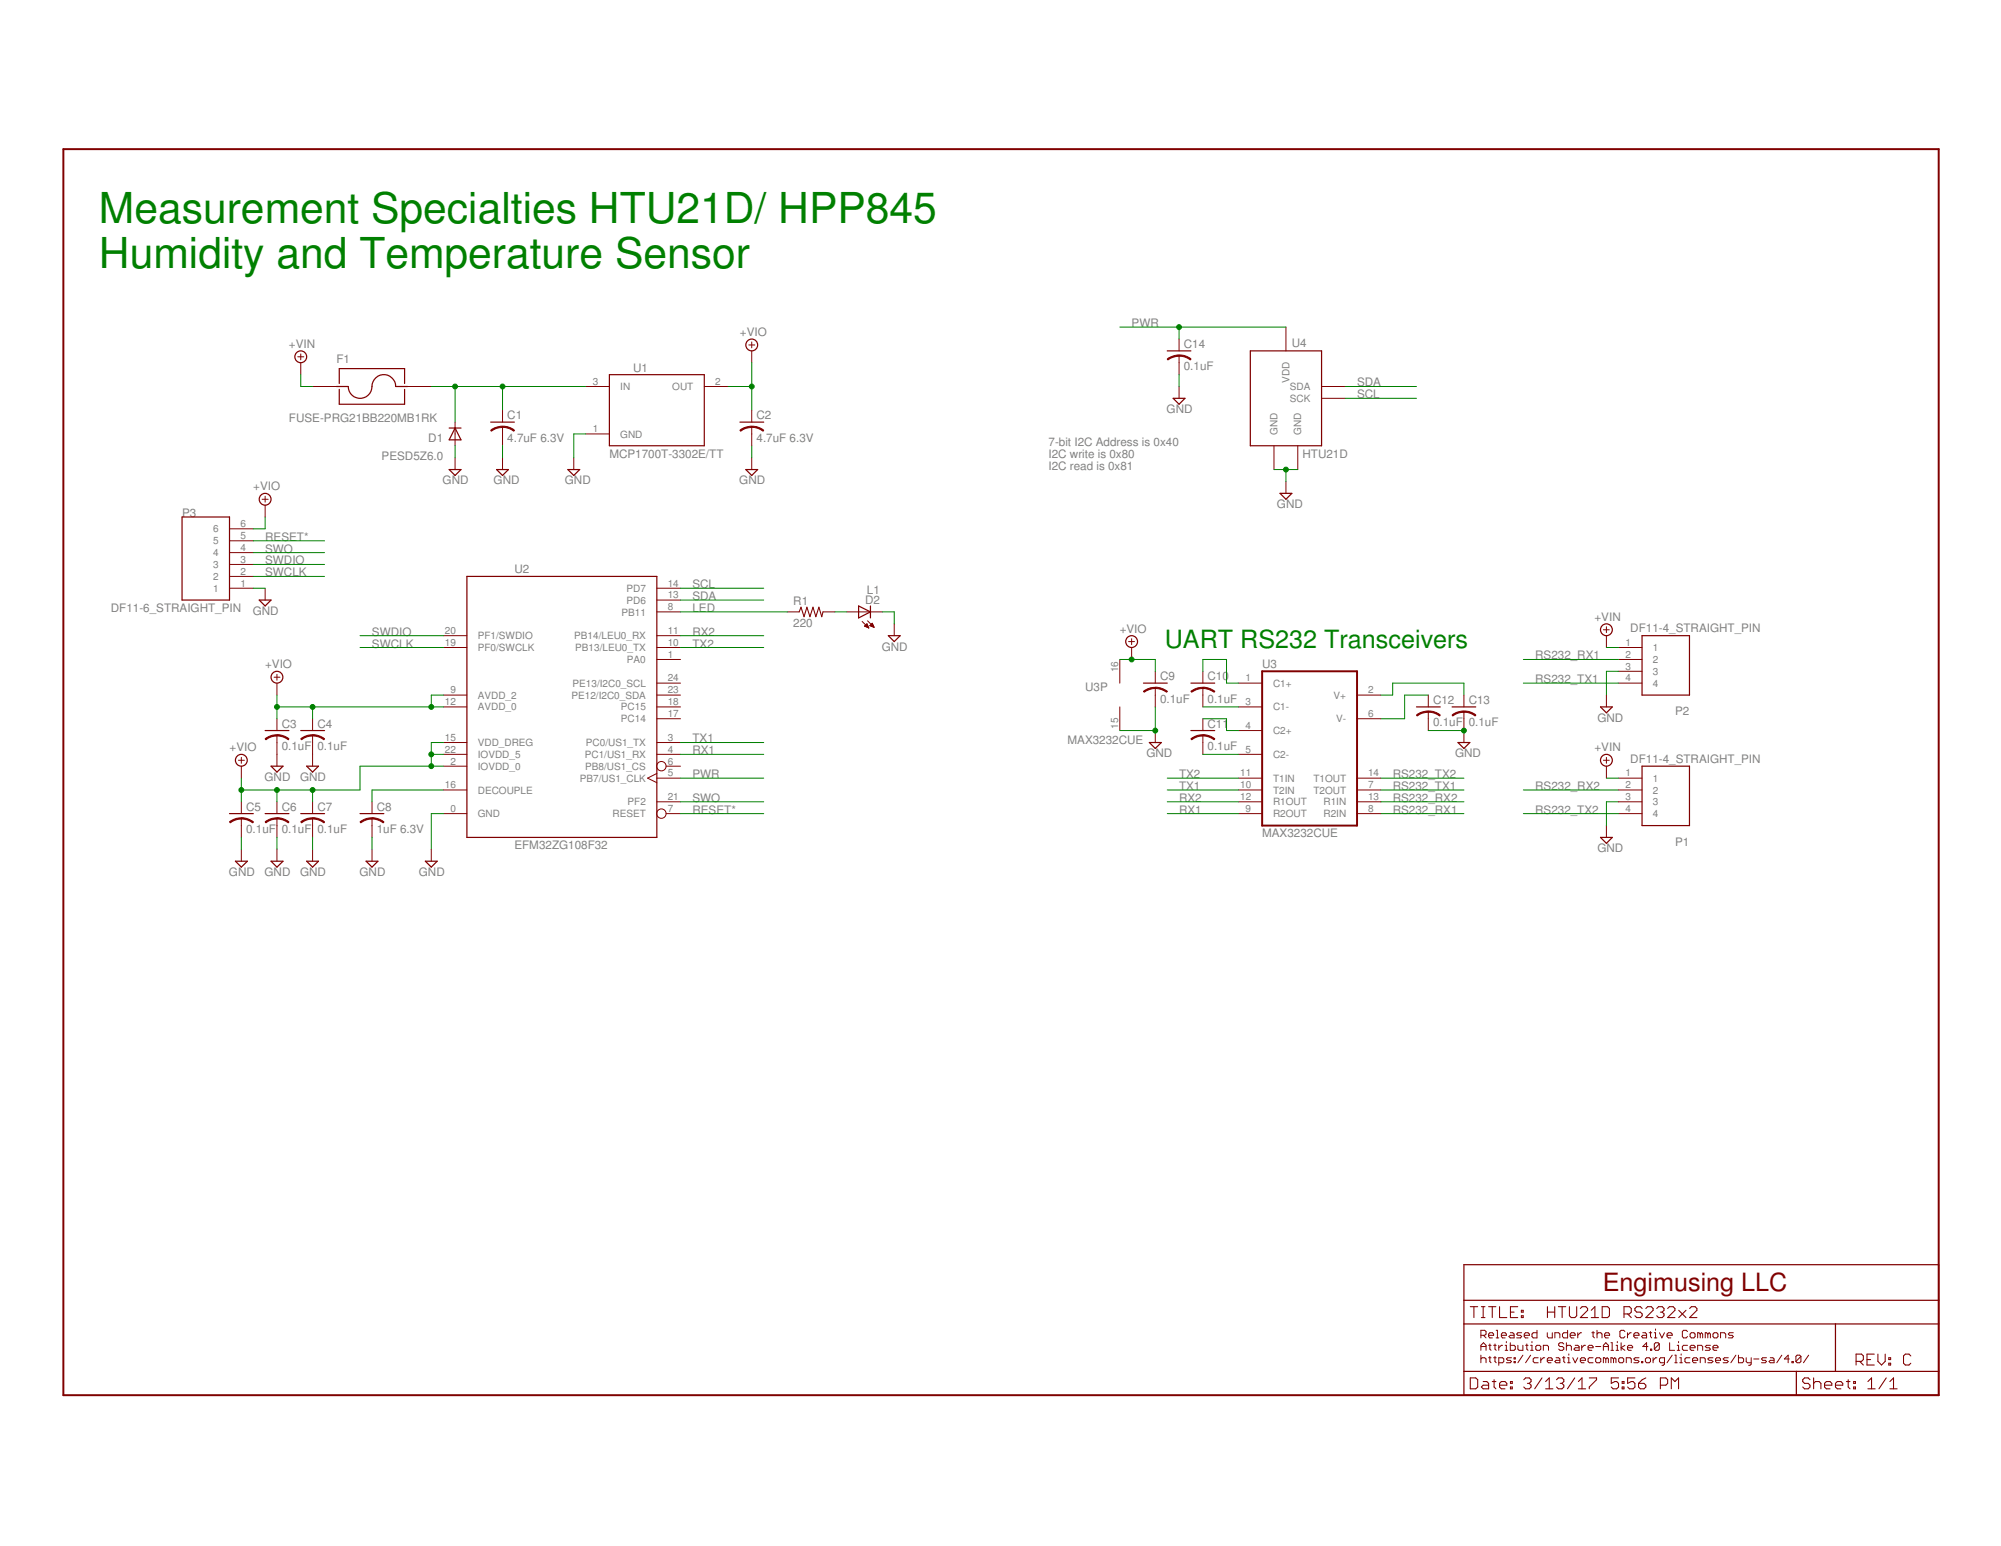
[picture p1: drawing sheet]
<svg xmlns="http://www.w3.org/2000/svg" width="279mm" height="216mm" viewBox="0 0 279 216" stroke-linecap="round" stroke-linejoin="round" font-family="sans-serif">
<g fill="none" stroke="#800000" stroke-width=".17">
<path d="M47 54h1.6a1.69 1.69 0 0 0 1.9 1.6 1.69 1.69 0 0 0 1.5-2 1.66 1.66 0 0 1 1.8-1.3 1.66 1.66 0 0 1 1.4 1.7h1.7M47.4 53.6v-2.1h9.1v2.1M47.4 54.4v2.1h9.1v-2.1M62.7 59.8h1.7M63.5 59.8l.9 1.6h-1.7zM68.5 58.9h3.3M85.1 52.3h13.2v10h-13.2zM103.3 58.9h3.3M163 49h3.3M163.8 55.6h1.7l-.9 .9zM174.6 49h9.9v13.3h-9.9zM25.4 72.2h6.6v11.6h-6.6z"/>
<path d="M62.7 65.6h1.7l-.9 .8zM69.3 65.6h1.7l-.8 .8zM79.3 65.6h1.6l-.8 .8zM104.1 65.6h1.7l-.8 .8zM178.7 68.9h1.7l-.8 .8zM36.2 83.8h1.6l-.8 .8zM65.2 80.5h26.5v36.4h-26.5zM119.9 84.6l1.6 .8-1.6 .9zM121.5 84.6v1.7M124 88.8h1.7l-.8 .8zM159.7 95.4h3.3M166.3 95.4h3.3"/>
<path d="M197.8 98.7h3.3M202.8 98.7h3.3M223.5 98.7h1.6l-.8 .8zM229.3 88.8h6.6v8.3h-6.6zM32 113.6h3.4M37 113.6h3.3M37 102h3.3M37.8 107h1.7l-.8 .8zM42 113.6h3.3M42 102h3.3M42.8 107h1.7l-.9 .8zM50.3 113.6h3.3"/>
<path d="M160.5 103.7h1.7l-.9 .8zM166.3 102h3.3M203.6 103.7h1.6l-.8 .8zM223.5 116.9h1.6l-.8 .9zM229.3 107h6.6v8.3h-6.6zM32.9 120.3h1.6l-.8 .8zM37.8 120.3h1.7l-.8 .8zM42.8 120.3h1.7l-.9 .8zM51.1 120.3h1.7l-.9 .8zM59.4 120.3h1.6l-.8 .8zM204.4 176.6h66.3v18.2h-66.3zM204.4 184.9h66.3"/>
<path d="M204.4 191.5h66.3M204.4 181.6h66.3M250.8 191.5v3.3M256.3 184.9v6.6"/>
<circle cx="42" cy="49.8" r=".83"/>
<circle cx="105" cy="48.2" r=".83"/>
<circle cx="37" cy="69.7" r=".83"/>
<circle cx="38.7" cy="94.6" r=".83"/>
<circle cx="158" cy="89.6" r=".83"/>
<circle cx="224.3" cy="87.9" r=".83"/>
<circle cx="33.7" cy="106.2" r=".83"/>
<circle cx="224.3" cy="106.2" r=".83"/>
</g>
<g fill="none" stroke="#800000" stroke-width=".14">
<path d="M41.6 49.8h.8M42 49.4v.8M42 50.7v1.6M43.6 54h3.4M56.9 54h3.3M63.5 58.9v3.4M70.2 57.3v1.6M70.2 59.6v2.7M81.8 54h3.3M98.3 54h3.4M104.6 48.2h.8M105 47.8v.8"/>
<path d="M105 49v1.7M105 57.3v1.6M105 59.6v2.7M164.6 47.3v1.7M164.6 49.7v2.6M164.6 54v1.6M179.6 45.7v3.3M184.5 55.6h3.3M184.5 54h3.3M32 78.8h3.4M32 77.2h3.4M32 75.5h3.4"/>
<path d="M32 73.9h3.4M36.6 69.7h.8M37 69.3v.8M37 70.5v1.7M63.5 63.9v1.7M70.2 63.9v1.7M80.1 63.9v1.7M81.8 60.6h3.3M105 63.9v1.7M177.9 62.3v3.3M179.6 67.2v1.7M181.2 62.3v3.3"/>
<path d="M32 82.1h3.4M32 80.5h3.4M37 82.1v1.7M38.3 94.6h.8M38.7 94.2v.8M38.7 95.4v1.7M61.9 90.4h3.3M61.9 98.7h3.3M61.9 97.1h3.3M61.9 88.8h3.3M91.7 90.4h3.3M91.7 92.1h3.3"/>
<path d="M91.7 95.4h3.3M91.7 82.1h3.3M91.7 98.7h3.3M91.7 97.1h3.3M91.7 85.4h3.3M91.7 88.8h3.3M91.7 83.8h3.3M109.9 85.4h1.7M114.9 85.4h1.7M118.2 85.4h5M120.4 86.8l.9 .9M120.7 87.4h.5"/>
<path d="M120.8 87.5h.4M120.8 87.4h.4M120.9 87.3h.2M120.9 87.2h.2M121 87.5h.2M121 87.1h.1M121.1 87.1l-.4 .3 .6 .3M121.1 87.1l.2 .6M121.1 87.6h.2M121.1 86.7l.9 .9M121.3 87.7h.1M121.5 87.4h.4"/>
<path d="M121.5 87.3h.4M121.6 87.4h.4M121.6 87.2h.3M121.7 87.1h.1M121.8 87.5h.2M121.8 87.1h.1M121.8 87l.2 .6-.5-.2zM121.9 87.5h.1M124.9 87.1v1.7M156.4 92.1v3.3M156.4 98.7v3.3M157.6 89.6h.8"/>
<path d="M158 89.2v.8M158 90.4v1.7M161.3 93.7v1.7M161.3 96.1v2.6M168 93.7v1.7M168 96.1v2.6M172.9 95.4h3.3M172.9 98.7h3.3M189.5 97.1h3.3M199.4 97.1v1.6M199.4 99.4v2.6M204.4 97.1v1.6"/>
<path d="M204.4 99.4v4.3M223.9 87.9h.8M224.3 87.5v.8M224.3 88.8v1.6M224.3 97.1v1.6M226 90.4h3.3M226 92.1h3.3M226 93.7h3.3M226 95.4h3.3M33.3 106.2h.8M33.7 105.8v.8M33.7 107v1.7"/>
<path d="M33.7 112v1.6M33.7 114.3v2.6M33.7 118.6v1.7M38.7 100.4v1.6M38.7 102.7v4.3M38.7 112v1.6M38.7 114.3v2.6M38.7 118.6v1.7M43.6 100.4v1.6M43.6 102.7v4.3M43.6 112v1.6M43.6 114.3v2.6"/>
<path d="M43.6 118.6v1.7M51.9 112v1.6M51.9 114.3v2.6M51.9 118.6v1.7M60.2 118.6v1.7M61.9 110.3h3.3M61.9 113.6h3.3M61.9 107h3.3M61.9 105.3h3.3M61.9 103.7h3.3M91.7 105.3h3.3M91.7 108l-1.3 .7 1.3 .6"/>
<path d="M91.7 108.7h3.3M91.7 103.7h3.3M91.7 100.4h3.3M91.7 112h3.3M93 113.6h2M93 107h2M161.3 102v1.7M168 100.4v1.6M168 102.7v2.6M172.9 110.3h3.3M172.9 113.6h3.3M172.9 105.3h3.3"/>
<path d="M172.9 108.7h3.3M172.9 112h3.3M172.9 102h3.3M189.5 110.3h3.3M189.5 113.6h3.3M189.5 108.7h3.3M189.5 100.4h3.3M189.5 112h3.3M223.9 106.2h.8M224.3 105.8v.8M224.3 107v1.7M224.3 115.3v1.6"/>
<path d="M226 110.3h3.3M226 113.6h3.3M226 108.7h3.3M226 112h3.3M206.8 186.5h.5l.2-.2v-.4l-.2-.1h-.5v1M206.8 188.6v-.7l.3-.4 .4 .4v.7M206.8 189.3v1M206.8 189.8l.1-.2h.4l.2 .2v.5M206.8 188h.7M207.1 186.5l.4 .3M207.9 186.5h.7v-.2l-.2-.2h-.4l-.1 .2v.3l.1 .2h.4M207.9 187.9h.3"/>
<path d="M207.9 189.6h.3M208 187.7v.7l.2 .2M208 189.4v.7l.2 .2M208.6 187.9h.3M208.6 189.6h.3M208.7 187.7v.7l.2 .2M208.7 189.4v.7l.2 .2M208.9 185.8h.2v1M208.9 186.8h.4M209.3 187.9v.7M209.3 190.3h.5l.2-.2v-.3l-.2-.2h-.5v1.1M209.6 186.5h.7v-.2l-.1-.2h-.4l-.2 .2v.3l.2 .2h.4"/>
<path d="M209.8 187.9h-.2l-.3 .3M210.2 187.9h.1v.7M210.2 188.6h.3M210.3 187.3v.2M210.9 186.1h.3l.2 .2v.5h-.5l-.2-.2 .2-.1h.5M210.9 187.5v1.1h.5l.2-.2v-.4l-.2-.1h-.5M211.1 189.6h-.6l-.2 .2 .2 .2h.4l.2 .1-.2 .2h-.6M211.4 189.6h.2v.2h-.2zM211.4 190.1h.2v.2h-.2zM211.9 187.9v.5l.2 .2h.5v-.7M212.5 186.1h-.6l-.1 .2 .1 .2h.4l.2 .1-.2 .2h-.5M212.6 189.3l-.7 1"/>
<path d="M212.8 186.5h.8v-.2l-.2-.2h-.4l-.2 .2v.3l.2 .2h.4M213 187.9h.4M213.2 187.7v.7l.2 .2M213.7 187.9h.2v.7M213.7 188.6h.4M213.7 189.3l-.7 1M213.9 187.3v.2M214.6 185.8v1h-.5l-.2-.2v-.3l.2-.2h.5M214.6 187.9h.4l.1 .1v.4l-.1 .2h-.4l-.2-.2v-.4zM214.8 189.6h-.6l-.1 .2v.3l.1 .2h.6M215.1 189.6v.7M215.5 188.6v-.7h.5l.2 .1v.6"/>
<path d="M215.7 189.6h-.2l-.4 .4M216 186.1v.5l.2 .2h.5v-.7M216 190h.7v-.2l-.1-.2h-.4l-.2 .2v.3l.2 .2h.4M217.1 186.8v-.7h.5l.2 .2v.5M217.3 189.6h.3l.2 .2v.5h-.5l-.2-.2 .2-.1h.5M218.2 189.6h.3M218.4 187.7l-.2-.2h-.4l-.2 .2v.2l.2 .1h.4l.2 .2v.2l-.2 .2h-.4l-.2-.2M218.4 189.4v.7l.1 .2M218.7 188l.2-.1h.3l.2 .1v.6M218.7 187.5v1.1M218.9 185.8v1h-.5l-.2-.2v-.3l.2-.2h.5M218.9 189.6h.2v.7"/>
<path d="M218.9 190.3h.3M219.1 189.1v.2M219.2 186.5h.7v-.2l-.1-.2h-.4l-.2 .2v.3l.2 .2h.4M219.6 189.6l.3 .7 .4-.7M219.9 187.9h.4l.2 .1v.6h-.6l-.1-.2 .1-.2h.6M220.3 186.1v.7M220.7 190h.7v-.2l-.2-.2h-.3l-.2 .2v.3l.2 .2h.3M220.8 186.1h-.1l-.4 .4M220.9 187.9v.7M221.4 187.9h-.2l-.3 .3M221.7 188.2h.7v-.2l-.1-.1h-.4l-.2 .1v.4l.2 .2h.4M222.3 186.1h.3"/>
<path d="M222.4 185.9v.7l.2 .2M222.4 189.6h-.5l-.2 .2v.3l.2 .2h.5M222.8 188h.7M223 189.6h.3l.2 .2v.3l-.2 .2h-.3l-.2-.2v-.3zM223 186.3l.2-.2h.3l.2 .2v.5M223 185.8v1M223.9 188h.7M223.9 188.6v-.7l.3-.4 .4 .4v.7M224 186.5h.7v-.2l-.1-.2h-.4l-.2 .2v.3l.2 .2h.4M224.2 189.8l-.2-.2h-.1v.7M224.2 189.8l.2-.2 .2 .2v.5M224.2 189.8v.5"/>
<path d="M224.9 188.6h.4M224.9 187.5h.2v1.1M225.3 189.8l-.2-.2h-.2v.7M225.3 189.8v.5M225.3 189.8l.2-.2 .1 .2v.5M225.7 187.9h.1v.7M225.7 188.6h.3M225.8 187.3v.2M226.2 189.6h.3l.2 .2v.3l-.2 .2h-.3l-.2-.2v-.3zM226.4 187.5v1.1M226.9 185.9l-.2-.1h-.3l-.2 .1v.7l.2 .2h.3l.2-.2M226.9 187.9l-.5 .3 .5 .4"/>
<path d="M227.1 190.3v-.7h.5l.2 .2v.5M227.2 186.1v.7M227.2 188.2h.8v-.2l-.2-.1h-.4l-.2 .1v.4l.2 .2h.4M227.8 186.1h-.2l-.4 .4M228.1 186.5h.8v-.2l-.2-.2h-.4l-.2 .2v.3l.2 .2h.4M228.9 189.6h-.6l-.2 .2 .2 .2h.4l.2 .1-.2 .2h-.6M229.2 190.1h.2v.2h-.2zM229.4 186.1h.3l.2 .2v.5h-.5l-.2-.2 .2-.1h.5M229.7 189.8l.2-.2h.4l.2 .2v.3l-.2 .2h-.4l-.2-.2zM230.1 188h-.7l.5-.5v1.1M230.3 186.1h.3M230.5 185.9v.7l.1 .2"/>
<path d="M230.5 188.4h.1v.2h-.1zM230.8 189.6v.7M231 186.8h.4M231 186.1h.2v.7M231.2 185.6v.2M231.4 189.6h-.2l-.4 .4M231.7 187.7v.7l-.2 .2h-.3l-.2-.2M231.7 187.7l-.2-.2h-.3l-.2 .2v.7M231.7 187.7l-.7 .7M231.7 186.1l.4 .7 .3-.7M232.4 190.3h-.5l-.2-.2v-.3l.2-.2h.5v.9l-.2 .2h-.1M232.8 186.5h.7v-.2l-.2-.2h-.3l-.2 .2v.3l.2 .2h.3"/>
<path d="M233.1 187.5v1.1h.7M233.5 189.3l-.7 1M233.8 190.3h.4M233.8 189.3h.2v1M234.2 187.9h.2v.7M234.2 188.6h.3M234.4 187.3v.2M234.5 189.6h.2v.7M234.5 190.3h.4M234.7 189.1v.2M235.6 185.9l-.2-.1h-.3l-.2 .1v.7l.2 .2h.3l.2-.2M235.6 187.9h-.5l-.2 .1v.4l.2 .2h.5"/>
<path d="M236 189.6h-.6l-.1 .2v.3l.1 .2h.6M236 188.2h.7v-.2l-.2-.1h-.3l-.2 .1v.4l.2 .2h.3M236.2 186.1h.3l.2 .2v.3l-.2 .2h-.3l-.2-.2v-.3zM236.3 190h.7v-.2l-.1-.2h-.4l-.2 .2v.3l.2 .2h.4M237 188.6v-.7h.6l.1 .1v.6M237.4 186.3l-.2-.2h-.2v.7M237.4 186.3v.5M237.4 190.3v-.7h.5l.2 .2v.5M237.4 186.3l.2-.2 .1 .2v.5M238.5 186.3l-.2-.2h-.2v.7M238.5 186.3v.5M238.5 186.3l.2-.2 .1 .2v.5"/>
<path d="M238.8 187.9h-.5l-.2 .1 .2 .2h.4l.1 .2-.1 .2h-.6M239.2 188.2h.7v-.2l-.2-.1h-.3l-.2 .1v.4l.2 .2h.3M239.2 189.6h-.5l-.2 .2 .2 .2h.3l.2 .1-.2 .2h-.5M239.4 186.1h.3l.2 .2v.3l-.2 .2h-.3l-.2-.2v-.3zM239.5 190h.7v-.2l-.1-.2h-.4l-.2 .2v.3l.2 .2h.4M240.2 186.8v-.7h.6l.2 .2v.5M241.3 189.6h-.5l-.2 .2 .2 .2h.3l.2 .1-.2 .2h-.5M242 186.1h-.5l-.2 .2 .2 .2h.4l.1 .1-.1 .2h-.6M242.4 189.3l-.7 1M242.7 189.3v1h.6l.2-.2v-.3l-.2-.2h-.6M243.8 189.6v.5l.2 .2h.5M244.5 189.6v.9l-.2 .2h-.1"/>
<path d="M244.9 189.8h.7M246.7 189.6h-.6l-.1 .2 .1 .2h.4l.2 .1-.2 .2h-.5M247.2 189.6h.3l.2 .2v.5h-.5l-.2-.2 .2-.1h.5M248.8 189.3l-.7 1M249.9 189.8h-.7l.5-.5v1M250.2 190.1h.2v.2h-.2zM251.5 189.4v.7l-.2 .2h-.4l-.1-.2M251.5 189.4l-.2-.1h-.4l-.1 .1v.7M251.5 189.4l-.7 .7M252.5 189.3l-.7 1"/>
<circle cx="92.4" cy="107" r=".66"/>
<circle cx="92.4" cy="113.6" r=".66"/>
</g>
<g fill="#800000" stroke="#800000" stroke-width=".14">
<path d="M164.6 49.6a2.39 2.39 0 0 1 1.7 .5l-.1 .2a2.45 2.45 0 0 0-1.6-.6z" fill-rule="evenodd"/>
<path d="M163 50.1l1-.4 .6-.1v.1a2.82 2.82 0 0 0-1.5 .6z" fill-rule="evenodd"/>
<path d="M51.9 114.2a2.7 2.7 0 0 1 1.7 .6l-.1 .1a2.64 2.64 0 0 0-1.6-.5z" fill-rule="evenodd"/>
<path d="M50.3 114.8a2.6 2.6 0 0 1 1.6-.6v.2a2.45 2.45 0 0 0-1.5 .5z" fill-rule="evenodd"/>
<path d="M43.6 114.2a2.6 2.6 0 0 1 1.7 .6l-.1 .1a2.64 2.64 0 0 0-1.6-.5z" fill-rule="evenodd"/>
<path d="M42 114.8a2.6 2.6 0 0 1 1.6-.6v.2a2.34 2.34 0 0 0-1.5 .5z" fill-rule="evenodd"/>
<path d="M38.7 114.2a2.6 2.6 0 0 1 1.6 .6v.1a2.64 2.64 0 0 0-1.6-.5z" fill-rule="evenodd"/>
<path d="M37 114.8a2.6 2.6 0 0 1 1.7-.6v.2a2.34 2.34 0 0 0-1.6 .5z" fill-rule="evenodd"/>
<path d="M33.7 114.2a2.7 2.7 0 0 1 1.7 .6l-.1 .1a2.64 2.64 0 0 0-1.6-.5z" fill-rule="evenodd"/>
<path d="M32 114.8a2.6 2.6 0 0 1 1.7-.6v.2a2.44 2.44 0 0 0-1.5 .5z" fill-rule="evenodd"/>
<path d="M43.6 102.6a2.72 2.72 0 0 1 1.7 .6l-.1 .1a2.64 2.64 0 0 0-1.6-.5z" fill-rule="evenodd"/>
<path d="M42 103.2a2.6 2.6 0 0 1 1.6-.6v.2a2.34 2.34 0 0 0-1.5 .5z" fill-rule="evenodd"/>
<path d="M38.7 102.6a2.72 2.72 0 0 1 1.6 .6v.1a2.64 2.64 0 0 0-1.6-.5z" fill-rule="evenodd"/>
<path d="M37 103.2a2.6 2.6 0 0 1 1.7-.6v.2a2.34 2.34 0 0 0-1.6 .5z" fill-rule="evenodd"/>
<path d="M161.3 96a2.82 2.82 0 0 1 1.7 .5l-.1 .2a2.82 2.82 0 0 0-1.6-.6z" fill-rule="evenodd"/>
<path d="M159.7 96.5a2.6 2.6 0 0 1 1.6-.5v.1a2.83 2.83 0 0 0-1.5 .6z" fill-rule="evenodd"/>
<path d="M168 96a2.82 2.82 0 0 1 1.6 .5l-.1 .2a2.82 2.82 0 0 0-1.5-.6z" fill-rule="evenodd"/>
<path d="M166.3 96.5a2.6 2.6 0 0 1 1.7-.5v.1a2.82 2.82 0 0 0-1.6 .6z" fill-rule="evenodd"/>
<path d="M168 102.6a2.82 2.82 0 0 1 1.6 .6l-.1 .1a2.64 2.64 0 0 0-1.5-.5z" fill-rule="evenodd"/>
<path d="M166.3 103.2a2.6 2.6 0 0 1 1.7-.6v.2a2.45 2.45 0 0 0-1.6 .5z" fill-rule="evenodd"/>
<path d="M199.4 99.3a2.39 2.39 0 0 1 1.7 .6l-.1 .1a2.45 2.45 0 0 0-1.6-.5z" fill-rule="evenodd"/>
<path d="M197.8 99.9a2.43 2.43 0 0 1 1.6-.6v.2a2.34 2.34 0 0 0-1.5 .5z" fill-rule="evenodd"/>
<path d="M204.4 99.3a2.39 2.39 0 0 1 1.7 .6l-.1 .1a2.45 2.45 0 0 0-1.6-.5z" fill-rule="evenodd"/>
<path d="M202.8 99.9a2.43 2.43 0 0 1 1.6-.6v.2a2.45 2.45 0 0 0-1.6 .5z" fill-rule="evenodd"/>
<path d="M70.2 59.5a2.39 2.39 0 0 1 1.6 .6l-.1 .1a2.64 2.64 0 0 0-1.5-.5z" fill-rule="evenodd"/>
<path d="M68.5 60.1a2.43 2.43 0 0 1 1.7-.6v.2a2.45 2.45 0 0 0-1.6 .5z" fill-rule="evenodd"/>
<path d="M105 59.5a2.39 2.39 0 0 1 1.6 .6v.1a2.64 2.64 0 0 0-1.6-.5z" fill-rule="evenodd"/>
<path d="M103.3 60.1a2.43 2.43 0 0 1 1.7-.6v.2a2.34 2.34 0 0 0-1.6 .5z" fill-rule="evenodd"/>
</g>
<g fill="none" stroke="#800000" stroke-width=".15">
<path d="M111.6 85.4l.2-.6 .5 1.3 .4-1.3 .4 1.3 .4-1.3 .4 1.3 .4-1.3 .4 1.3 .2-.7M205.3 192.4h.8l.2 .3v1l-.2 .3h-.8zM205.3 182.5h1M205.8 182.5v1.5M206.8 182.5h.5M206.8 184h.5M207.1 192.9h.5l.3 .3v.8h-.8l-.3-.3 .3-.3h.8M207.1 182.5v1.5M207.9 182.5h1M208.4 192.9h.5M208.4 182.5v1.5M208.6 192.7v1l.3 .3"/>
<path d="M209.4 193.4h1v-.2l-.3-.3h-.5l-.2 .3v.5l.2 .3h.5M209.4 182.5v1.5h1M210.9 193.7h.3v.3h-.3zM210.9 192.9h.3v.3h-.3zM210.9 183.2h.5M211.9 182.5h-1v1.5h1M212.4 183.7h.3v.3h-.3zM212.4 183h.3v.2h-.3zM212.8 192.7l.2-.3h.5l.3 .3v.2l-.3 .3M213.3 193.2h.2M213.5 193.2l.3 .2v.3l-.3 .3h-.5l-.2-.3M215.3 192.4l-1 1.6"/>
<path d="M215.8 194h1M215.8 192.9l.5-.5v1.6M216.1 183.2h1M216.1 182.5v1.5M217.1 182.5v1.5M217.3 192.7l.3-.3h.5l.3 .3v.2l-.3 .3M217.6 182.5h1M217.8 193.2h.3M218.1 193.2l.3 .2v.3l-.3 .3h-.5l-.3-.3M218.1 182.5v1.5M219.1 182.5v1.2l.3 .3h.5l.3-.3v-1.2M219.9 192.4l-1 1.6"/>
<path d="M220.4 194h1M220.4 192.9l.5-.5v1.6M220.7 182.7l.2-.2h.5l.3 .2v.3l-1 1h1M221.9 192.4h1v.3l-1 1v.3M222.2 184h1M222.2 183l.5-.5v1.5M223.7 182.5h.8l.2 .2v1l-.2 .3h-.8zM226 192.4h-1v.8l.5-.3h.2l.3 .3v.5l-.3 .3h-.5l-.2-.3M226.5 193.7h.3v.3h-.3zM226.5 192.9h.3v.3h-.3zM226.8 183.5h.7l.3-.3v-.5l-.3-.2h-.7v1.5M227.3 183.5l.5 .5"/>
<path d="M228.3 192.4h-1v.8l.5-.3h.2l.3 .3v.5l-.3 .3h-.5l-.2-.3M228.8 193.2h.8l.2 .2v.3l-.2 .3h-.6l-.2-.3zM229.3 182.7l-.3-.2h-.5l-.2 .2v.3l.2 .2h.5l.3 .3v.2l-.3 .3h-.5l-.2-.3M229.8 192.4l-.5 .3-.5 .5M229.8 182.7l.3-.2h.5l.2 .2v.3l-1 1h1M231.3 182.7l.3-.2h.5l.2 .2v.3l-.2 .2M231.8 193.4h.8l.3-.2v-.5l-.3-.3h-.8v1.6M231.8 183.2h.3M232.1 183.2l.2 .3v.2l-.2 .3h-.5l-.3-.3M232.9 182.7l.2-.2h.5l.3 .2v.3l-1 1h1M233.4 194v-1.6l.5 .5 .5-.5v1.6M234.4 183l1 1"/>
<path d="M235.4 183l-1 1M235.9 182.7l.3-.2h.5l.2 .2v.3l-1 1h1M252.7 192.7l-.2-.3h-.5l-.3 .3v.2l.3 .3h.5l.2 .2v.3l-.2 .3h-.5l-.3-.3M253.2 193.2l.3-.3h.5l.3 .3v.8M253.2 192.4v1.6M254.8 193.4h1v-.2l-.3-.3h-.5l-.2 .3v.5l.2 .3h.5M256.3 193.4h1v-.2l-.3-.3h-.5l-.2 .3v.5l.2 .3h.5M257.8 192.9h.5M258.1 192.7v1l.2 .3M258.8 193.7h.3v.3h-.3zM258.8 192.9h.3v.3h-.3zM259.2 190.1h.7l.3-.2v-.5l-.3-.3h-.7v1.5"/>
<path d="M259.7 190.1l.5 .5M260.7 189.9h.5M260.8 194h1M260.8 192.9l.5-.5v1.6M261.7 189.1h-1v1.5h1M262.2 189.1v1l.5 .5 .5-.5v-1M263.4 192.4l-1 1.6M263.7 190.4h.3v.2h-.3zM263.7 189.6h.3v.3h-.3zM263.9 194h1M263.9 192.9l.5-.5v1.6M266.8 189.4l-.2-.3h-.6l-.2 .3v1l.2 .2h.6l.2-.2"/>
</g>
<path d="M8.8 20.8h261.9v174h-261.9zM176.2 93.7h13.3v21.6h-13.3z" fill="none" stroke="#800000" stroke-width=".28"/>
<g fill="none" stroke="#008000" stroke-width=".14">
<path d="M42 52.3v1.7h1.6M60.2 54h21.6M63.5 54v4.9M70.2 54v3.3M101.7 54h3.3M105 50.7v6.6M156.4 45.7h23.2M164.6 45.7v1.6M164.6 52.3v1.7M187.8 54h10M187.8 55.6h10M35.4 75.5h9.9"/>
<path d="M35.4 78.8h9.9M35.4 77.2h9.9M37 72.2v1.7h-1.6M63.5 62.3v1.6M70.2 62.3v1.6M81.8 60.6h-1.7v3.3M105 62.3v1.6M177.9 65.6h3.3M179.6 65.6v1.6M35.4 82.1h1.6M35.4 80.5h9.9M38.7 97.1v3.3"/>
<path d="M38.7 98.7h23.2M43.6 98.7v1.7M50.3 90.4h11.6M50.3 88.8h11.6M61.9 97.1h-1.7v1.6M95 82.1h11.6M95 85.4h14.9M95 90.4h11.6M95 88.8h11.6M95 83.8h11.6M116.6 85.4h1.6M123.2 85.4h1.7v1.7"/>
<path d="M156.4 92.1h4.9v1.6M161.3 98.7v3.3h-4.9M168 98.7h4.9M168 93.7v-1.6h3.3v3.3h1.6M192.8 97.1h1.7v-1.7h9.9v1.7M199.4 97.1h-3.3v3.3h-3.3M212.7 92.1h13.3M212.7 95.4h13.3M224.3 90.4h1.7M226 93.7h-1.7v3.4M33.7 108.7v3.3M33.7 116.9v1.7"/>
<path d="M38.7 110.3v1.7M38.7 116.9v1.7M43.6 110.3v1.7M43.6 116.9v1.7M51.9 116.9v1.7M60.2 105.3h1.7M61.9 103.7h-1.7v3.3M61.9 113.6h-1.7v5M61.9 110.3h-10v1.7M61.9 107h-11.6v3.3h-16.6M95 113.6h11.6M95 112h11.6"/>
<path d="M95 103.7h11.6M95 105.3h11.6M95 108.7h11.6M163 113.6h9.9M163 112h9.9M163 110.3h9.9M163 108.7h9.9M168 100.4h3.3v1.6h1.6M168 105.3h4.9M192.8 113.6h11.6M192.8 112h11.6M192.8 110.3h11.6"/>
<path d="M192.8 108.7h11.6M199.4 102h5M212.7 113.6h13.3M212.7 110.3h13.3M224.3 108.7h1.7M226 112h-1.7v3.3"/>
</g>
<g fill="#008000" stroke="#008000" stroke-width=".14">
<circle cx="179.6" cy="65.6" r=".34"/>
<circle cx="161.3" cy="102" r=".34"/>
<circle cx="204.4" cy="102" r=".34"/>
<circle cx="38.7" cy="98.7" r=".34"/>
<circle cx="43.6" cy="98.7" r=".34"/>
<circle cx="60.2" cy="98.7" r=".34"/>
<circle cx="38.7" cy="110.3" r=".34"/>
<circle cx="43.6" cy="110.3" r=".34"/>
<circle cx="33.7" cy="110.3" r=".34"/>
<circle cx="60.2" cy="107" r=".34"/>
<circle cx="60.2" cy="105.3" r=".34"/>
<circle cx="158" cy="92.1" r=".34"/>
<circle cx="105" cy="54" r=".34"/>
<circle cx="164.6" cy="45.7" r=".34"/>
<circle cx="70.2" cy="54" r=".34"/>
<circle cx="63.5" cy="54" r=".34"/>
</g>
<g font-size="5.9" fill="#008000">
<text x="13.8" y="31.1">Measurement Specialties HTU21D/ HPP845</text>
<text x="13.8" y="37.4">Humidity and Temperature Sensor</text>
</g>
<text font-size="3.5" fill="#008000" x="162.6" y="90.4">UART RS232 Transceivers</text>
<text font-size="3.5" fill="#800000" x="223.8" y="180.3">Engimusing LLC</text>
<g font-size="1.6" fill="#808080">
<text x="103.3" y="46.9">+VIO</text>
<text x="158" y="45.7">PWR</text>
<text x="40.3" y="48.6">+VIN</text>
<text x="47" y="50.7">F1</text>
<text x="88.4" y="51.9">U1</text>
<text x="165.3" y="51.7">0.1uF</text>
<text x="165.3" y="48.6">C14</text>
<text x="180.4" y="48.5">U4</text>
<text x="189.5" y="54">SDA</text>
<text x="40.3" y="58.9">FUSE-PRG21BB220MB1RK</text>
<text x="70.8" y="58.5">C1</text>
<text x="105.6" y="58.5">C2</text>
<text x="162.9" y="57.7">GND</text>
<text x="189.5" y="55.6">SCL</text>
<text x="53.3" y="64.3">PESD5Z6.0</text>
<text x="59.8" y="61.8">D1</text>
<text x="70.8" y="61.7">4.7uF 6.3V</text>
<text x="85.1" y="63.9">MCP1700T-3302E/TT</text>
<text x="105.6" y="61.7">4.7uF 6.3V</text>
<text x="146.4" y="62.3">7-bit I2C Address is 0x40</text>
<text x="146.4" y="63.9">I2C write is 0x80</text>
<text x="146.4" y="65.6">I2C read is 0x81</text>
<text x="181.9" y="63.9">HTU21D</text>
<text x="35.4" y="68.5">+VIO</text>
<text x="61.8" y="67.6">GND</text>
<text x="68.9" y="67.6">GND</text>
<text x="78.9" y="67.6">GND</text>
<text x="103.2" y="67.6">GND</text>
<text x="178.3" y="71">GND</text>
<text x="25.4" y="72.2">P3</text>
<text x="37" y="75.5">RESET*</text>
<text x="37" y="77.2">SWO</text>
<text x="37" y="80.5">SWCLK</text>
<text x="37" y="78.8">SWDIO</text>
<text x="71.8" y="80.1">U2</text>
<text x="96.7" y="82.1">SCL</text>
<text x="96.7" y="83.8">SDA</text>
<text x="121.1" y="82.9">L1</text>
<text x="15.5" y="85.5">DF11-6_STRAIGHT_PIN</text>
<text x="35.3" y="85.9">GND</text>
<text x="51.9" y="88.8">SWDIO</text>
<text x="96.7" y="88.8">RX2</text>
<text x="96.7" y="85.5">LED</text>
<text x="110.8" y="87.6">220</text>
<text x="110.8" y="84.5">R1</text>
<text x="120.8" y="84.3">D2</text>
<text x="156.3" y="88.4">+VIO</text>
<text x="222.6" y="86.7">+VIN</text>
<text x="227.6" y="88.3">DF11-4_STRAIGHT_PIN</text>
<text x="37" y="93.3">+VIO</text>
<text x="51.9" y="90.4">SWCLK</text>
<text x="96.7" y="90.4">TX2</text>
<text x="123.1" y="90.8">GND</text>
<text x="162" y="95">C9</text>
<text x="168.6" y="95">C10</text>
<text x="176.2" y="93.3">U3</text>
<text x="214.4" y="92.1">RS232_RX1</text>
<text x="214.4" y="95.4">RS232_TX1</text>
<text x="39.3" y="101.6">C3</text>
<text x="44.3" y="101.6">C4</text>
<text x="151.5" y="96.6">U3P</text>
<text x="162" y="98.1">0.1uF</text>
<text x="168.6" y="98.1">0.1uF</text>
<text x="168.6" y="101.6">C11</text>
<text x="200.1" y="101.5">0.1uF 0.1uF</text>
<text x="200.1" y="98.3">C12</text>
<text x="205.1" y="98.3">C13</text>
<text x="223.1" y="100.8">GND</text>
<text x="233.9" y="99.9">P2</text>
<text x="32" y="104.9">+VIO</text>
<text x="39.3" y="104.8">0.1uF 0.1uF</text>
<text x="96.7" y="103.7">TX1</text>
<text x="96.7" y="105.3">RX1</text>
<text x="149.1" y="103.9">MAX3232CUE</text>
<text x="160.1" y="105.8">GND</text>
<text x="168.6" y="104.8">0.1uF</text>
<text x="203.2" y="105.8">GND</text>
<text x="222.6" y="104.9">+VIN</text>
<text x="227.6" y="106.5">DF11-4_STRAIGHT_PIN</text>
<text x="34.4" y="113.2">C5</text>
<text x="36.9" y="109.1">GND</text>
<text x="39.3" y="113.2">C6</text>
<text x="41.9" y="109.1">GND</text>
<text x="44.3" y="113.2">C7</text>
<text x="52.6" y="113.2">C8</text>
<text x="96.7" y="113.6">RESET*</text>
<text x="96.7" y="112">SWO</text>
<text x="96.7" y="108.7">PWR</text>
<text x="164.6" y="112">RX2</text>
<text x="164.6" y="110.3">TX1</text>
<text x="164.6" y="113.6">RX1</text>
<text x="164.6" y="108.7">TX2</text>
<text x="194.5" y="112">RS232_RX2</text>
<text x="194.5" y="108.7">RS232_TX2</text>
<text x="194.5" y="113.6">RS232_RX1</text>
<text x="194.5" y="110.3">RS232_TX1</text>
<text x="214.4" y="110.3">RS232_RX2</text>
<text x="214.4" y="113.6">RS232_TX2</text>
<text x="34.4" y="116.4">0.1uF 0.1uF 0.1uF</text>
<text x="52.6" y="116.4">1uF 6.3V</text>
<text x="71.8" y="118.6">EFM32ZG108F32</text>
<text x="176.2" y="116.9">MAX3232CUE</text>
<text x="223.1" y="119">GND</text>
<text x="233.9" y="118.1">P1</text>
<text x="32" y="122.3">GND</text>
<text x="36.9" y="122.3">GND</text>
<text x="41.9" y="122.3">GND</text>
<text x="50.2" y="122.3">GND</text>
<text x="58.5" y="122.3">GND</text>
</g>
<g font-size="1.4" fill="#808080">
<text x="82.8" y="53.7">3</text>
<text x="99.9" y="53.7">2</text>
<text x="180" y="53.5" transform="rotate(-90 180 53.5)">VDD</text>
<text x="86.6" y="54.5">IN</text>
<text x="93.9" y="54.5">OUT</text>
<text x="180.1" y="56.1">SCK</text>
<text x="180.1" y="54.5">SDA</text>
<text x="82.8" y="60.4">1</text>
<text x="86.6" y="61.1">GND</text>
<text x="178.4" y="60.7" transform="rotate(-90 178.4 60.7)">GND</text>
<text x="181.7" y="60.7" transform="rotate(-90 181.7 60.7)">GND</text>
<text x="29.7" y="77.7">4</text>
<text x="29.7" y="76">5</text>
<text x="29.7" y="74.4">6</text>
<text x="33.6" y="76.9">4</text>
<text x="33.6" y="75.3">5</text>
<text x="33.6" y="73.6">6</text>
<text x="29.7" y="82.6">1</text>
<text x="29.7" y="81">2</text>
<text x="29.7" y="79.3">3</text>
<text x="33.6" y="81.9">1</text>
<text x="33.6" y="80.3">2</text>
<text x="33.6" y="78.6">3</text>
<text x="87.5" y="82.6">PD7</text>
<text x="93.2" y="83.6">13</text>
<text x="93.2" y="81.9">14</text>
<text x="62.1" y="88.5">20</text>
<text x="66.7" y="89.3">PF1/SWDIO</text>
<text x="80.2" y="89.3">PB14/LEU0_RX</text>
<text x="86.8" y="86">PB11</text>
<text x="87.5" y="84.3">PD6</text>
<text x="93.2" y="85.2">8</text>
<text x="93.2" y="88.5">11</text>
<text x="62.1" y="90.2">19</text>
<text x="66.7" y="90.9">PF0/SWCLK</text>
<text x="79.9" y="95.9">PE13/I2C0_SCL</text>
<text x="80.3" y="90.9">PB13/LEU0_TX</text>
<text x="87.5" y="92.6">PA0</text>
<text x="93.2" y="91.9">1</text>
<text x="93.2" y="90.2">10</text>
<text x="93.2" y="95.2">24</text>
<text x="156.1" y="93.9" transform="rotate(-90 156.1 93.9)">16</text>
<text x="173.9" y="95.2">1</text>
<text x="177.8" y="95.9">C1+</text>
<text x="227" y="90.2">1</text>
<text x="227" y="91.9">2</text>
<text x="227" y="93.5">3</text>
<text x="227" y="95.2">4</text>
<text x="230.8" y="90.9">1</text>
<text x="230.8" y="92.6">2</text>
<text x="230.8" y="94.2">3</text>
<text x="230.8" y="95.9">4</text>
<text x="62.1" y="98.5">12</text>
<text x="62.9" y="96.8">9</text>
<text x="66.7" y="99.2">AVDD_0</text>
<text x="66.7" y="97.6">AVDD_2</text>
<text x="79.8" y="97.6">PE12/I2C0_SDA</text>
<text x="86.7" y="100.9">PC14</text>
<text x="86.7" y="99.2">PC15</text>
<text x="93.2" y="100.1">17</text>
<text x="93.2" y="98.5">18</text>
<text x="93.2" y="96.8">23</text>
<text x="156.1" y="101.8" transform="rotate(-90 156.1 101.8)">15</text>
<text x="173.9" y="98.5">3</text>
<text x="173.9" y="101.8">4</text>
<text x="177.8" y="99.2">C1-</text>
<text x="186.2" y="97.6">V+</text>
<text x="186.6" y="100.9">V-</text>
<text x="191" y="96.8">2</text>
<text x="191" y="100.1">6</text>
<text x="62.1" y="105.1">22</text>
<text x="62.1" y="103.5">15</text>
<text x="62.9" y="106.8">2</text>
<text x="66.7" y="107.5">IOVDD_0</text>
<text x="66.7" y="105.8">IOVDD_5</text>
<text x="66.7" y="104.2">VDD_DREG</text>
<text x="81.7" y="105.8">PC1/US1_RX</text>
<text x="81.7" y="107.5">PB8/US1_CS</text>
<text x="81.8" y="104.2">PC0/US1_TX</text>
<text x="93.2" y="106.8">6</text>
<text x="93.2" y="103.5">3</text>
<text x="93.2" y="105.1">4</text>
<text x="173.9" y="105.1">5</text>
<text x="177.8" y="102.5">C2+</text>
<text x="177.8" y="105.8">C2-</text>
<text x="62.1" y="110.1">16</text>
<text x="62.9" y="113.4">0</text>
<text x="66.7" y="110.8">DECOUPLE</text>
<text x="81" y="109.2">PB7/US1_CLK</text>
<text x="87.6" y="112.5">PF2</text>
<text x="93.2" y="108.4">5</text>
<text x="93.2" y="111.7">21</text>
<text x="93.2" y="113.4">7</text>
<text x="173.2" y="111.7">12</text>
<text x="173.2" y="108.4">11</text>
<text x="173.2" y="110.1">10</text>
<text x="173.9" y="113.4">9</text>
<text x="177.8" y="112.5">R1OUT</text>
<text x="177.8" y="109.2">T1IN</text>
<text x="177.8" y="110.8">T2IN</text>
<text x="183.4" y="109.2">T1OUT</text>
<text x="183.4" y="110.8">T2OUT</text>
<text x="184.8" y="112.5">R1IN</text>
<text x="191" y="111.7">13</text>
<text x="191" y="113.4">8</text>
<text x="191" y="108.4">14</text>
<text x="191" y="110.1">7</text>
<text x="227" y="108.4">1</text>
<text x="227" y="110.1">2</text>
<text x="227" y="111.7">3</text>
<text x="227" y="113.4">4</text>
<text x="230.8" y="109.2">1</text>
<text x="230.8" y="110.8">2</text>
<text x="230.8" y="112.5">3</text>
<text x="66.7" y="114.1">GND</text>
<text x="85.5" y="114.1">RESET</text>
<text x="177.8" y="114.1">R2OUT</text>
<text x="184.8" y="114.1">R2IN</text>
<text x="230.8" y="114.1">4</text>
</g>
</svg>
